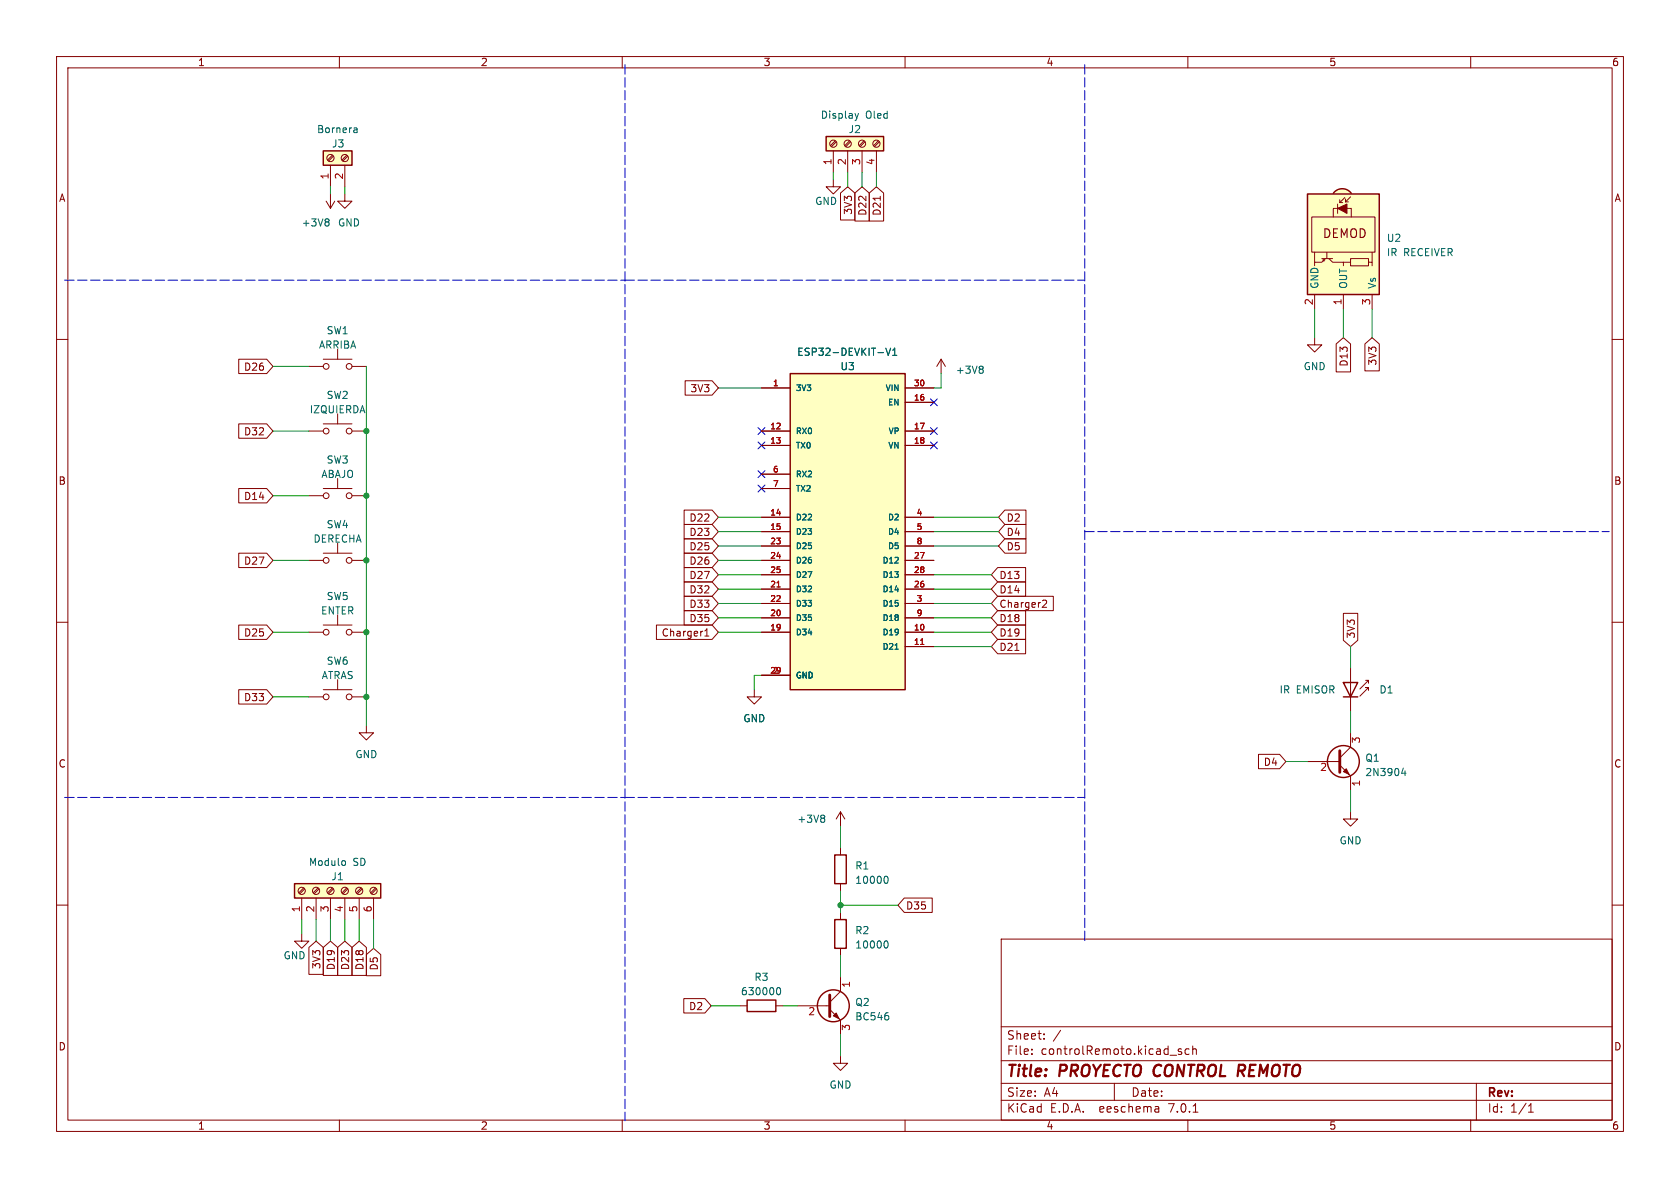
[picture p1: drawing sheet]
<svg xmlns="http://www.w3.org/2000/svg" width="297mm" height="210mm" viewBox="0 0 297 210" stroke-linecap="round" stroke-linejoin="round" font-family="sans-serif">
<g fill="none" stroke="#840000" stroke-width=".18">
<path d="M10 10h277v190h-277zM12 12h273v186h-273zM60 10v2M110 10v2M160 10v2M210 10v2M260 10v2M57.7 35.6l.7 1.2M58.4 29.2v3.8M58.4 34.3v2.5M58.8 27.4l-.9 .9M58.9 27.6l-.8 .9"/>
<path d="M59.2 35.6l-.8 1.2M61 34.3v1.3h1.2l-1.2 1.2-1.3-1.2h1.3M61 29.2v3.8M61.3 27.4l-.8 .9M61.5 27.6l-.9 .9M147.3 31.8v1.2h1.3l-1.3 1.3-1.3-1.3h1.3M147.3 26.7v3.8M147.7 24.9l-.9 .9M147.8 25.1l-.8 .8M148.6 34.1l1.3-1.1 1.2 1.1v4.8h-2.5zM149.9 26.7v3.8M150.2 24.9l-.8 .9"/>
<path d="M150.4 25.1l-.9 .8M151.1 34.1l1.3-1.1 1.3 1.1v5h-2.6zM152.4 26.7v3.8M152.7 24.9l-.8 .9M152.9 25.1l-.8 .8M153.7 34.1l1.2-1.1 1.3 1.1v5h-2.5zM154.9 26.7v3.8M155.3 24.9l-.9 .9M155.4 25.1l-.8 .8M155.6 34.7v.7M231.9 38.4h11.2v6.2h-11.2zM235.7 38.4v-1.6h3.2v1.6"/>
<path d="M236.5 36.1v1.6M236.9 35.3v.5M236.9 35.8h.5M237.7 34.9l-.8 .9M237.9 35.2v.5M237.9 35.7h.5M238.8 34.8l-.9 .9M10 60h2M232.4 59.7v1.3h1.3l-1.3 1.2-1.3-1.2h1.3M232.4 44.6v1.8M232.4 52.1v2.5M233.7 45.7h1.9"/>
<path d="M233.9 45.8v.3h.3M234.3 45.7l-.6 .7h-1.3v.6M234.6 44.6v1.1M234.9 45.7l.7 .7h1.9v.6M237.5 46.4h1.3M237.5 52.1v2.5M238.8 45.7h3.1v1.3h-3.1zM241.9 46.4h.7v.6M242.6 44.6v1.8M242.6 52.1v2.5M285 60h2M42.2 63.5h4.9l1.2 1.3-1.2 1.2h-4.9z"/>
<path d="M42.2 74.9h4.9l1.2 1.3-1.2 1.3h-4.9zM54.6 76.2h2.5M54.6 64.8h2.5M57.1 74.9h5.1M57.1 63.5h5.1M59.7 61.7v1.8M59.7 73.2v1.7M62.2 76.2h2.6M62.2 64.8h2.6M121.1 67.3h4.8l1.1 1.3-1.1 1.3h-4.8zM134.6 68.6h5.1M134.6 76.2h5.1"/>
<path d="M134.6 78.7h5.1M160 68.6h5.1M160 76.2h5.1M160 78.7h5.1M160 71.1h5.1M166.4 63.5l-.8 1.3M166.4 63.5v2.5M166.4 63.5l.7 1.3M236.2 60.8l1.3-1.1 1.3 1.1v4.9h-2.6zM241.3 60.8l1.3-1.1 1.2 1.1v4.8h-2.5zM42.2 97.8h4.9l1.2 1.3-1.2 1.2h-4.9zM42.2 86.4h4.9l1.2 1.2-1.2 1.3h-4.9z"/>
<path d="M54.6 99.1h2.5M54.6 87.6h2.5M57.1 86.4h5.1M57.1 97.8h5.1M59.7 84.6v1.8M59.7 96v1.8M62.2 99.1h2.6M62.2 87.6h2.6M120.9 95.2h5l1.1 1.3-1.1 1.3h-5zM120.9 90.2h5l1.1 1.2-1.1 1.3h-5zM120.9 92.7h5l1.1 1.3-1.1 1.3h-5zM120.9 97.8h5l1.1 1.3-1.1 1.2h-5z"/>
<path d="M134.6 91.4h5.1M134.6 94h5.1M134.6 96.5h5.1M134.6 99.1h5.1M134.6 83.8h5.1M134.6 86.4h5.1M160 91.4h5.1M160 94h5.1M160 96.5h5.1M160 99.1h5.1M177.6 90.2h3.8v2.5h-3.8l-1.1-1.3zM177.6 95.2h3.8v2.6h-3.8l-1.1-1.3z"/>
<path d="M177.6 92.7h3.8v2.6h-3.8l-1.1-1.3zM10 110h2M42.2 110.5h4.9l1.2 1.3-1.2 1.2h-4.9zM54.6 111.8h2.5M57.1 110.5h5.1M59.7 108.7v1.8M62.2 111.8h2.6M116 110.5h9.9l1.1 1.3-1.1 1.2h-9.9zM120.9 107.9h5l1.1 1.3-1.1 1.3h-5zM120.9 100.3h5l1.1 1.3-1.1 1.3h-5zM120.9 105.4h5l1.1 1.3-1.1 1.3h-5zM120.9 102.9h5l1.1 1.2-1.1 1.3h-5z"/>
<path d="M124.6 112.4h.7M124.6 111.5l.4-.3v1.2M134.6 111.8h5.1M134.6 119.4h5.1M134.6 109.2h5.1M134.6 104.1h5.1M134.6 106.7h5.1M134.6 101.6h5.1M160 111.8h5.1M160 114.3h5.1M160 109.2h5.1M160 104.1h5.1"/>
<path d="M160 106.7h5.1M160 101.6h5.1M176.4 100.3h4.9v2.6h-4.9l-1.1-1.3zM176.4 113h4.9v2.6h-4.9l-1.1-1.3zM176.4 107.9h4.9v2.6h-4.9l-1.1-1.3zM176.4 105.4h9.8v2.6h-9.8l-1.1-1.3zM176.4 110.5h4.9v2.5h-4.9l-1.1-1.2zM176.4 102.9h4.9v2.5h-4.9l-1.1-1.3zM184.5 106.1h.4l.1 .4-.8 .9h.8M237.5 108.4h2.5v4.8l-1.2 1.1-1.3-1.1zM238.8 118.1v7.6M285 110h2"/>
<path d="M42.2 121.9h4.9l1.2 1.3-1.2 1.3h-4.9zM54.6 123.2h2.5M57.1 121.9h5.1M59.7 120.1v1.8M62.2 123.2h2.6M64.8 128.3v1.2h1.2l-1.2 1.3-1.3-1.3h1.3M133.3 121.9v1.3h-1.2l1.2 1.3 1.3-1.3h-1.3M222.5 133.3h3.7l1.1 1.3-1.1 1.3h-3.7zM231.1 134.6h5.8M236.9 135.3l1.9 1.9v2.5M238.8 129.5v2.6l-1.9 1.9M241.4 120.3h.5l-1.5 1.5"/>
<path d="M241.9 122v-.5h-.5h.5l-1.5 1.6M241.9 120.3v.5M10 160h2M53.3 158.8v3.8M53.7 157l-.9 .8M53.8 157.1l-.8 .9M55.9 158.8v3.8M56.2 157l-.8 .8M56.4 157.1l-.9 .9M58.4 158.8v3.8M58.8 157l-.9 .8M58.9 157.1l-.8 .9"/>
<path d="M61 158.8v3.8M61.3 157l-.8 .8M61.5 157.1l-.9 .9M63.5 158.8v3.8M63.8 157l-.8 .8M64 157.1l-.8 .9M66 158.8v3.8M66.4 157l-.9 .8M66.5 157.1l-.8 .9M148.6 143.5v2.6M148.6 149.9v1.2M148.6 156.2v1.3"/>
<path d="M148.6 143.5l-.8 1.3M148.6 143.5l.8 1.3M159.9 158.7h4.9v2.6h-4.9l-1.2-1.3zM238.8 143.5v1.3h-1.3l1.3 1.3 1.2-1.3h-1.2M285 160h2M53.3 165.1v1.3h1.3l-1.3 1.2-1.2-1.2h1.2M54.6 167.5l1.3-1.1 1.3 1.1v4.7h-2.6zM57.1 167.5l1.3-1.1 1.3 1.1v4.9h-2.6zM59.7 167.5l1.3-1.1 1.2 1.1v4.9h-2.5zM62.2 167.5l1.3-1.1 1.3 1.1v4.9h-2.6zM64.8 168.8l1.2-1.2 1.3 1.2v3.7h-2.5zM120.9 176.5h3.7l1.1 1.3-1.1 1.3h-3.7z"/>
<path d="M130.8 177.8h1.3M137.2 177.8h1.2M141 177.8h5.7M146.7 178.4l1.9 1.9v2.6M148.6 161.3v1.3M148.6 167.6v1.3M148.6 172.7v2.6l-1.9 1.9M177 166h108v32h-108zM60 198v2M110 198v2M148.6 186.7v1.3h-1.3l1.3 1.2 1.3-1.2h-1.3M160 198v2"/>
<path d="M177 194.5h108M177 191.5h108M177 187.5h108M177 181.5h108M182.4 186.3v.1M182.4 185.5v.1M184.6 183.6v.1M184.6 182.8v.1M197 191.5v3M204.6 195.6l.3 .2v.8M204.9 196.5l-.5 .1M204.9 196h-.5"/>
<path d="M208.9 185.5l-.4-.1-.2 .2 .1 .2 .5 .2v.3h-.6M210 198v2M210.2 185.5l-.4-.1-.3 .3v.4l.1 .2h.6M210.9 185.5l.2-.1 .3 .1 .1 .9M210.9 184.9v1.5M210.9 196.6h.9M260 198v2M261 191.5v6.5M270.2 196.6h.9M270.2 195.5l.4-.4v1.5"/>
<circle cx="58.4" cy="27.9" r=".63"/>
<circle cx="61" cy="27.9" r=".63"/>
<circle cx="147.3" cy="25.4" r=".63"/>
<circle cx="149.9" cy="25.4" r=".63"/>
<circle cx="152.4" cy="25.4" r=".63"/>
<circle cx="154.9" cy="25.4" r=".63"/>
<circle cx="57.7" cy="76.2" r=".51"/>
<circle cx="57.7" cy="64.8" r=".51"/>
<circle cx="61.7" cy="76.2" r=".51"/>
<circle cx="61.7" cy="64.8" r=".51"/>
<circle cx="57.7" cy="99.1" r=".51"/>
<circle cx="57.7" cy="87.6" r=".51"/>
<circle cx="61.7" cy="99.1" r=".51"/>
<circle cx="61.7" cy="87.6" r=".51"/>
<circle cx="57.7" cy="111.8" r=".51"/>
<circle cx="61.7" cy="111.8" r=".51"/>
<circle cx="57.7" cy="123.2" r=".51"/>
<circle cx="61.7" cy="123.2" r=".51"/>
<circle cx="53.3" cy="157.5" r=".63"/>
<circle cx="55.9" cy="157.5" r=".63"/>
<circle cx="58.4" cy="157.5" r=".63"/>
<circle cx="61" cy="157.5" r=".63"/>
<circle cx="63.5" cy="157.5" r=".63"/>
<circle cx="66" cy="157.5" r=".63"/>
</g>
<g fill="none" stroke="#006464" stroke-width=".18">
<path d="M57.9 38.7l.3 .2-.3 .3 .3 .3v.2l-.3 .3M62.7 22.6l.4 .1v.7M63.1 23.4h-.4M63.1 22.9l-.4 .1M151.2 20.1l.3 .8M151.5 20.9l-.2 .3M151.8 20.1l-.3 .8M156.6 61.5l.4 1.3 .4-1.3M157.8 62.8h.7M157.8 61.9l.4-.4v1.3M173.6 64.7l.2 .3-.2 .3 .2 .2v.3l-.2 .2M158.2 114.8h.6"/>
<path d="M248.1 135.8l-.3 .9h.8M248.4 136.3v.8M60.8 152.1l.3 .3v.3l-.3 .3M145.6 144.1l.2 .2-.2 .3 .2 .3v.2l-.2 .3M156.6 154.9a.68 .68 0 0 1 .4 .6 .68 .68 0 0 1-.4 .7M137.3 174.8l.3-.2a.68 .68 0 0 1 .4 .6 .68 .68 0 0 1-.4 .6l-.3-.2M156.6 166.3a.68 .68 0 0 1 .4 .7 .68 .68 0 0 1-.4 .6M157.1 179.6v.6"/>
</g>
<g fill="#ffffc2" stroke="#ffffc2" stroke-width=".18">
<path d="M57.1 26.7h5.1v2.5h-5.1z"/>
<path d="M139.7 66h20.3v55.9h-20.3z"/>
<path d="M52.1 156.2h15.2v2.6h-15.2z"/>
<path d="M146 24.1h10.2v2.6h-10.2z"/>
<path d="M235.9 33.9a1.97 1.97 0 0 1 3 .3l-1.6 1.1-1.6-1.1z"/>
<path d="M231.1 34.3h12.7v17.8h-12.7z"/>
</g>
<g fill="none" stroke="#840000" stroke-width=".25">
<path d="M57.1 26.7h5.1v2.5h-5.1zM146 24.1h10.2v2.6h-10.2zM231.1 34.3h12.7v17.8h-12.7zM235.7 34.2a1.97 1.97 0 0 1 3.2 0M139.7 66h20.3v55.9h-20.3zM237.5 120.7h2.5l-1.2 2.5zM237.5 123.2h2.5M52.1 156.2h15.2v2.6h-15.2zM147.6 151.1h2v5.1h-2zM132.1 176.8h5.1v2h-5.1zM147.6 162.6h2v5h-2z"/>
<circle cx="237.5" cy="134.6" r="2.82"/>
<circle cx="147.3" cy="177.8" r="2.82"/>
</g>
<path d="M137.4 103.8h.5M162.8 113.9h.5" fill="none" stroke="#a90000" stroke-width=".18"/>
<g fill="#840000" stroke="#840000" stroke-width=".18">
<path d="M236.5 36.8l1.6-.7v1.6z"/>
<path d="M147.3 179.6l.5-.5 .5 1z"/>
<path d="M237.5 136.4l.5-.5 .5 1z"/>
</g>
<path d="M236.9 132.7v3.8M146.7 175.9v3.8" fill="none" stroke="#840000" stroke-width=".51"/>
<path d="M110.5 11.4v186.7M191.8 11.4v155M11.4 49.5h99.1M110.5 49.5h81.3M191.8 94h92.7M11.4 141h99.1M110.5 141h81.3" fill="none" stroke="#0000c2" stroke-width=".18" stroke-dasharray="1.7 .6"/>
<g fill="none" stroke="#009600" stroke-width=".18">
<path d="M58.4 33v1.3M61 33v1.3M147.3 30.5v1.3M149.9 30.5v2.5M152.4 30.5v2.5M154.9 30.5v2.5M232.4 54.6v5.1M237.5 54.6v5.1M242.6 54.6v5.1M48.3 64.8h6.3M48.3 76.2h6.3M64.8 64.8v63.5"/>
<path d="M127 68.6h7.6M166.4 66v2.6h-1.3M48.3 99.1h6.3M48.3 87.6h6.3M127 99.1h7.6M127 91.4h7.6M127 94h7.6M127 96.5h7.6M165.1 91.4h11.4M165.1 94h11.4M165.1 96.5h11.4M48.3 111.8h6.3"/>
<path d="M127 111.8h7.6M127 101.6h7.6M127 104.1h7.6M127 106.7h7.6M127 109.2h7.6M134.6 119.4h-1.3v2.5M165.1 111.8h10.2M165.1 101.6h10.2M165.1 104.1h10.2M165.1 106.7h10.2M165.1 109.2h10.2M165.1 114.3h10.2"/>
<path d="M238.8 114.3v3.8M48.3 123.2h6.3M227.3 134.6h3.8M238.8 125.7v3.8M238.8 139.7v3.8M148.6 146.1v3.8M148.6 157.5v3.8M53.3 162.6v2.5M55.9 162.6v3.8M58.4 162.6v3.8M61 162.6v3.8M63.5 162.6v3.8"/>
<path d="M66 162.6v5M125.7 177.8h5.1M138.4 177.8h2.6M148.6 168.9v3.8M148.6 160h10.1M148.6 182.9v3.8"/>
</g>
<g fill="none" stroke="#000084" stroke-width=".18">
<path d="M134 75.6l1.2 1.2M134 78.1l1.2 1.2M135.2 75.6l-1.2 1.2M135.2 78.1l-1.2 1.2M164.5 78.1l1.2 1.2M164.5 70.5l1.2 1.2M164.5 75.6l1.2 1.2M165.7 78.1l-1.2 1.2M165.7 70.5l-1.2 1.2M165.7 75.6l-1.2 1.2M134 83.2l1.2 1.2M134 85.8l1.2 1.2"/>
<path d="M135.2 83.2l-1.2 1.2M135.2 85.8l-1.2 1.2"/>
</g>
<g fill="#009600" stroke="#009600" stroke-width=".18">
<circle cx="64.8" cy="76.2" r=".46"/>
<circle cx="64.8" cy="87.6" r=".46"/>
<circle cx="64.8" cy="99.1" r=".46"/>
<circle cx="64.8" cy="111.8" r=".46"/>
<circle cx="64.8" cy="123.2" r=".46"/>
<circle cx="148.6" cy="160" r=".46"/>
</g>
<g font-size="2.8" fill="#840000">
<text x="178" y="190.8">Title:</text>
<text x="187.4" y="190.8">PROYECTO CONTROL REMOTO</text>
</g>
<g font-size="2.1" fill="#840000">
<text x="233.8" y="42.3">DEMOD</text>
<text x="178" y="183.9">Sheet:</text>
<text x="186.2" y="183.9">/</text>
<text x="178" y="186.6">File:</text>
<text x="184" y="186.6">controlRemoto.kicad_sch</text>
<text x="178" y="196.8">KiCad</text>
<text x="178" y="194">Size:</text>
<text x="184.6" y="194">A4</text>
<text x="185.7" y="196.8">E.D.A.</text>
<text x="194.4" y="196.8">eeschema</text>
<text x="200" y="194">Date:</text>
<text x="206.7" y="196.8">7.0.1</text>
<text x="263" y="194.2">Rev:</text>
<text x="263" y="196.8">Id:</text>
<text x="267" y="196.8">1/1</text>
</g>
<g font-size="1.8" fill="#840000">
<text x="35" y="11.8">1</text>
<text x="85" y="11.8">2</text>
<text x="135" y="11.8">3</text>
<text x="185" y="11.8">4</text>
<text x="235" y="11.8">5</text>
<text x="285" y="11.8">6</text>
<text x="10.4" y="35.8">A</text>
<text x="285.4" y="35.8">A</text>
<text x="150.8" y="38.1" transform="rotate(-90 150.8 38.1)">3V3</text>
<text x="153.3" y="38.3" transform="rotate(-90 153.3 38.3)">D22</text>
<text x="155.9" y="38.3" transform="rotate(-90 155.9 38.3)">D21</text>
<text x="43" y="65.7">D26</text>
<text x="238.4" y="64.9" transform="rotate(-90 238.4 64.9)">D13</text>
<text x="243.5" y="64.8" transform="rotate(-90 243.5 64.8)">3V3</text>
<text x="121.9" y="69.5">3V3</text>
<text x="43" y="77.1">D32</text>
<text x="10.3" y="85.8">B</text>
<text x="43" y="88.5">D14</text>
<text x="285.3" y="85.8">B</text>
<text x="121.8" y="92.4">D22</text>
<text x="121.8" y="94.9">D23</text>
<text x="178" y="92.4">D2</text>
<text x="178" y="94.9">D4</text>
<text x="43" y="100">D27</text>
<text x="121.8" y="97.4">D25</text>
<text x="121.8" y="100">D26</text>
<text x="178" y="97.4">D5</text>
<text x="121.8" y="102.5">D27</text>
<text x="121.8" y="107.6">D33</text>
<text x="121.8" y="105.1">D32</text>
<text x="176.7" y="102.5">D13</text>
<text x="176.7" y="107.6">Charger2</text>
<text x="176.7" y="105.1">D14</text>
<text x="43" y="112.7">D25</text>
<text x="116.9" y="112.7">Charger1</text>
<text x="121.8" y="110.1">D35</text>
<text x="176.7" y="110.1">D18</text>
<text x="176.7" y="112.7">D19</text>
<text x="239.7" y="112.9" transform="rotate(-90 239.7 112.9)">3V3</text>
<text x="176.7" y="115.2">D21</text>
<text x="43" y="124.1">D33</text>
<text x="10.3" y="135.8">C</text>
<text x="223.3" y="135.5">D4</text>
<text x="285.3" y="135.8">C</text>
<text x="160.2" y="160.9">D35</text>
<text x="56.8" y="171.4" transform="rotate(-90 56.8 171.4)">3V3</text>
<text x="59.3" y="171.6" transform="rotate(-90 59.3 171.6)">D19</text>
<text x="61.9" y="171.6" transform="rotate(-90 61.9 171.6)">D23</text>
<text x="64.4" y="171.6" transform="rotate(-90 64.4 171.6)">D18</text>
<text x="67" y="171.7" transform="rotate(-90 67 171.7)">D5</text>
<text x="121.7" y="178.7">D2</text>
<text x="10.3" y="185.8">D</text>
<text x="285.3" y="185.8">D</text>
<text x="35" y="199.8">1</text>
<text x="85" y="199.8">2</text>
<text x="135" y="199.8">3</text>
<text x="185" y="199.8">4</text>
<text x="235" y="199.8">5</text>
<text x="285" y="199.8">6</text>
</g>
<g font-size="1.8" fill="#006464">
<text x="56" y="23.7">Bornera</text>
<text x="145" y="21.1">Display</text>
<text x="150" y="23.7">J2</text>
<text x="153" y="21.1">Oled</text>
<text x="58.6" y="26.2">J3</text>
<text x="53.3" y="40.2">+3V8</text>
<text x="59.7" y="40.2">GND</text>
<text x="144.1" y="36.4">GND</text>
<text x="245.1" y="42.9">U2</text>
<text x="245.1" y="45.4">IR RECEIVER</text>
<text x="233.2" y="51.1" transform="rotate(-90 233.2 51.1)">GND</text>
<text x="238.3" y="51.1" transform="rotate(-90 238.3 51.1)">OUT</text>
<text x="243.4" y="51.1" transform="rotate(-90 243.4 51.1)">Vs</text>
<text x="57.7" y="59.2">SW1</text>
<text x="56.3" y="61.8">ARRIBA</text>
<text x="140.9" y="63.1">ESP32-DEVKIT-V1</text>
<text x="148.5" y="65.6">U3</text>
<text x="230.4" y="65.6">GND</text>
<text x="57.7" y="70.7">SW2</text>
<text x="168.9" y="66.2">+3V8</text>
<text x="54.7" y="73.2">IZQUIERDA</text>
<text x="57.7" y="82.1">SW3</text>
<text x="56.8" y="84.6">ABAJO</text>
<text x="57.7" y="93.5">SW4</text>
<text x="55.4" y="96.1">DERECHA</text>
<text x="57.7" y="106.2">SW5</text>
<text x="56.7" y="108.8">ENTER</text>
<text x="57.7" y="117.7">SW6</text>
<text x="56.8" y="120.2">ATRAS</text>
<text x="226.1" y="122.7">IR EMISOR</text>
<text x="243.8" y="122.7">D1</text>
<text x="131.4" y="127.8">GND</text>
<text x="62.8" y="134.2">GND</text>
<text x="241.3" y="134.8">Q1</text>
<text x="241.3" y="137.4">2N3904</text>
<text x="140.9" y="145.6">+3V8</text>
<text x="236.8" y="149.4">GND</text>
<text x="54.5" y="153.2">Modulo</text>
<text x="58.5" y="155.8">J1</text>
<text x="62.4" y="153.2">SD</text>
<text x="151.1" y="153.9">R1</text>
<text x="151.1" y="156.4">10000</text>
<text x="151.1" y="165.3">R2</text>
<text x="151.1" y="167.8">10000</text>
<text x="50.1" y="169.7">GND</text>
<text x="133.3" y="173.5">R3</text>
<text x="130.9" y="176.1">630000</text>
<text x="151.1" y="178">Q2</text>
<text x="151.1" y="180.5">BC546</text>
<text x="146.6" y="192.6">GND</text>
</g>
<g font-size="1.8" fill="#a90000">
<text x="147.1" y="29.2" transform="rotate(-90 147.1 29.2)">1</text>
<text x="149.6" y="29.2" transform="rotate(-90 149.6 29.2)">2</text>
<text x="152.1" y="29.2" transform="rotate(-90 152.1 29.2)">3</text>
<text x="154.7" y="29.2" transform="rotate(-90 154.7 29.2)">4</text>
<text x="58.2" y="31.8" transform="rotate(-90 58.2 31.8)">1</text>
<text x="60.7" y="31.8" transform="rotate(-90 60.7 31.8)">2</text>
<text x="232.2" y="54" transform="rotate(-90 232.2 54)">2</text>
<text x="237.2" y="54" transform="rotate(-90 237.2 54)">1</text>
<text x="242.3" y="54" transform="rotate(-90 242.3 54)">3</text>
<text x="240.7" y="131.5" transform="rotate(-90 240.7 131.5)">3</text>
<text x="233.3" y="136.5">2</text>
<text x="240.7" y="139.1" transform="rotate(-90 240.7 139.1)">1</text>
<text x="53.1" y="161.3" transform="rotate(-90 53.1 161.3)">1</text>
<text x="55.6" y="161.3" transform="rotate(-90 55.6 161.3)">2</text>
<text x="58.2" y="161.3" transform="rotate(-90 58.2 161.3)">3</text>
<text x="60.7" y="161.3" transform="rotate(-90 60.7 161.3)">4</text>
<text x="63.2" y="161.3" transform="rotate(-90 63.2 161.3)">5</text>
<text x="65.8" y="161.3" transform="rotate(-90 65.8 161.3)">6</text>
<text x="142.8" y="179.7">2</text>
<text x="150.5" y="174.7" transform="rotate(-90 150.5 174.7)">1</text>
<text x="150.5" y="182.3" transform="rotate(-90 150.5 182.3)">3</text>
</g>
<g font-size="1.4" fill="#a90000">
<text x="136.6" y="68.3">1</text>
<text x="161.5" y="70.9">16</text>
<text x="161.5" y="68.3">30</text>
<text x="136.1" y="75.9">12</text>
<text x="161.5" y="75.9">17</text>
<text x="136.1" y="78.5">13</text>
<text x="136.6" y="83.6">6</text>
<text x="161.5" y="78.5">18</text>
<text x="136.6" y="86.1">7</text>
<text x="136.1" y="91.2">14</text>
<text x="136.1" y="93.7">15</text>
<text x="162" y="91.2">4</text>
<text x="162" y="93.7">5</text>
<text x="136.1" y="96.3">23</text>
<text x="136.1" y="98.8">24</text>
<text x="136.1" y="101.3">25</text>
<text x="161.5" y="98.8">27</text>
<text x="161.5" y="101.3">28</text>
<text x="162" y="96.3">8</text>
<text x="136.1" y="103.9">21</text>
<text x="136.1" y="106.4">22</text>
<text x="161.5" y="103.9">26</text>
<text x="162" y="106.4">3</text>
<text x="136.1" y="111.5">19</text>
<text x="136.1" y="109">20</text>
<text x="161.5" y="111.5">10</text>
<text x="162" y="109">9</text>
<text x="136.1" y="119.1">29</text>
<text x="136.6" y="119.1">2</text>
<text x="161.5" y="114">11</text>
</g>
<g font-size="1.4" fill="#006464">
<text x="140.7" y="69.3">3V3</text>
<text x="156.4" y="69.3">VIN</text>
<text x="156.8" y="71.8">EN</text>
<text x="140.7" y="76.9">RX0</text>
<text x="156.9" y="76.9">VP</text>
<text x="140.7" y="79.4">TX0</text>
<text x="156.9" y="79.4">VN</text>
<text x="140.7" y="84.5">RX2</text>
<text x="140.7" y="87.1">TX2</text>
<text x="140.7" y="92.1">D22</text>
<text x="140.7" y="94.7">D23</text>
<text x="156.8" y="92.1">D2</text>
<text x="156.8" y="94.7">D4</text>
<text x="140.7" y="97.2">D25</text>
<text x="140.7" y="99.8">D26</text>
<text x="155.9" y="99.8">D12</text>
<text x="156.8" y="97.2">D5</text>
<text x="140.7" y="104.8">D32</text>
<text x="140.7" y="107.4">D33</text>
<text x="140.7" y="102.3">D27</text>
<text x="155.9" y="104.8">D14</text>
<text x="155.9" y="102.3">D13</text>
<text x="155.9" y="107.4">D15</text>
<text x="140.7" y="112.5">D34</text>
<text x="140.7" y="109.9">D35</text>
<text x="155.9" y="112.5">D19</text>
<text x="155.9" y="109.9">D18</text>
<text x="155.9" y="115">D21</text>
<text x="140.7" y="120.1">GND</text>
</g>
</svg>
